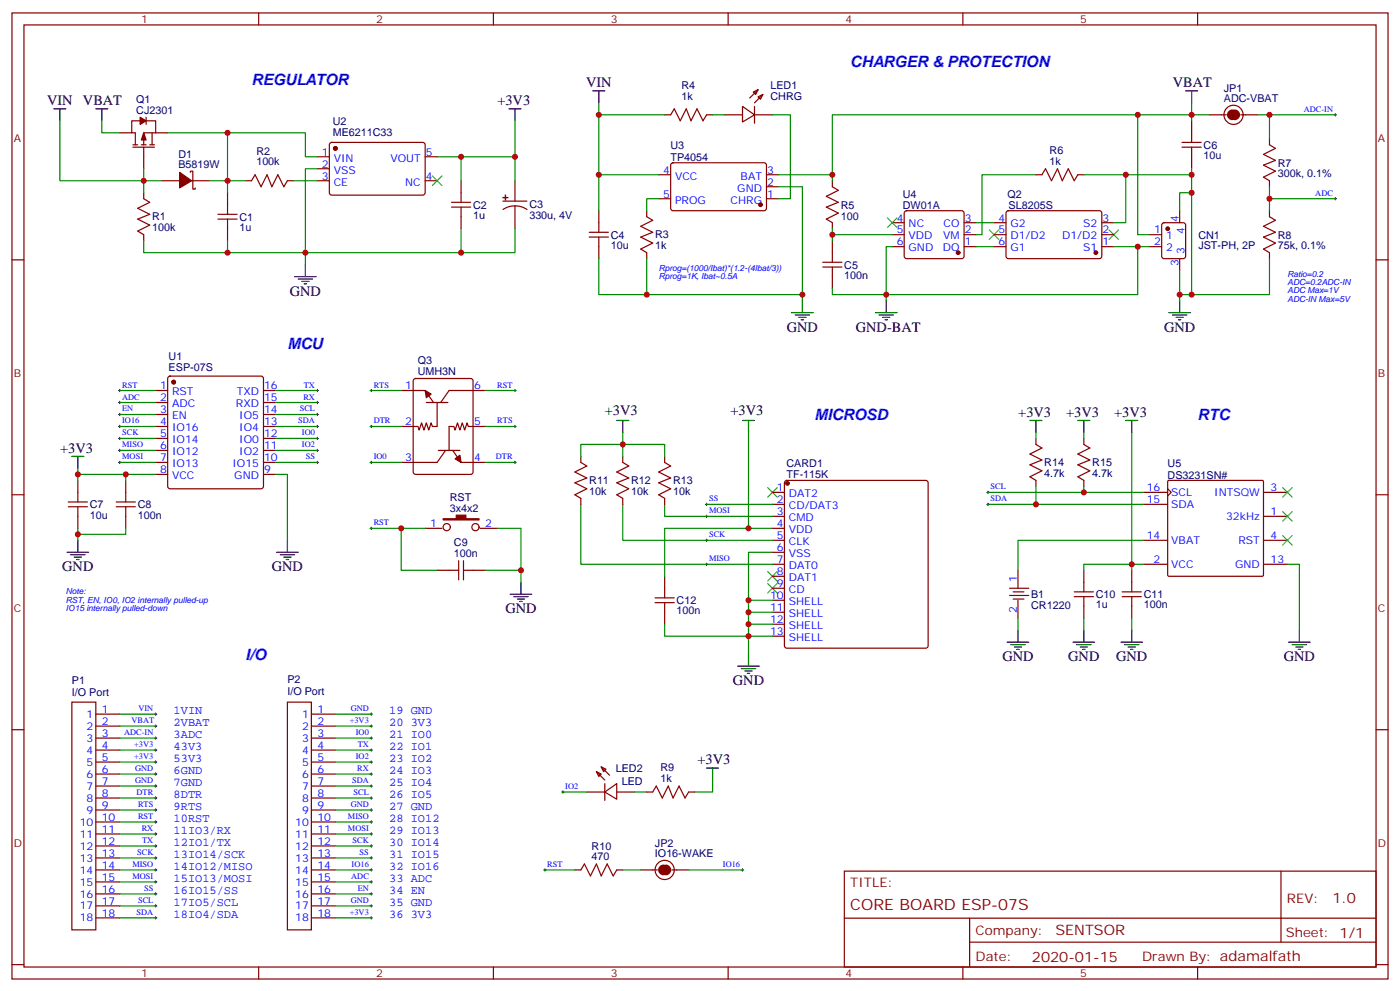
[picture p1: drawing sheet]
<svg xmlns="http://www.w3.org/2000/svg" width="412mm" height="292mm" viewBox="0 0 412 292" stroke-linecap="round" stroke-linejoin="round" font-family="sans-serif">
<g fill="none" stroke="#870000" stroke-width=".35">
<path d="M3.5 3.8h405.4v284.3h-405.4zM7.1 7.3h398.2v277.3h-398.2zM76.2 3.8v3.5M145.3 3.8v3.5M214.5 3.8v3.5M283.6 3.8v3.5M352.8 3.8v3.5M35.3 39.1h3.5M41.3 35.6h-2.5v3.5h1.1v3.5M43 35.6h2.9v3.5M43 34.5v2.1M44.8 39.1v3.5"/>
<path d="M45.9 39.1h-3.6v3.5M45.9 39.1h3.5M195.8 33.8h1.8l1-1.8 1.8 3.6 1.7-3.6 1.5 3.6 1.7-3.6 1.8 3.6 1-1.8h1.8M213.4 33.8h5.3M218.7 31.3l3.5 2.5-3.5 2.1zM221.9 27.1l1.4-.7-.7 1.4zM222.2 33.8h5.3M222.2 31.3v5M223.3 28.5l1.4-.7-.7 1.4zM223.3 26.4l-2.5 2.5M224.7 27.8l-2.5 2.5M351 35.6v6.3"/>
<path d="M356.3 33.8h4.9M365.5 33.8h4.9M39.2 43.3h6.3M39.2 42.6h1.4M41.6 42.6h1.4M42.3 43.3v6.4M42.3 56.7v1.8l1.8 1-3.5 1.8 3.5 1.8-3.5 1.4 3.5 1.8-3.5 1.7 1.7 1.1v1.7M44.1 42.6h1.4M47.6 53.2h5.3M56.1 50.7v-.3h.7v5.3h.7v-.4M56.4 53.2h5.3M67 56.7v6.4"/>
<path d="M72.3 53.2h1.8l1-1.8 1.8 3.6 1.8-3.6 1.4 3.6 1.7-3.6 1.8 3.6 1.1-1.8h1.7M93.5 46.1h3.5M93.5 49.7h3.5M93.5 53.2h3.5M97.2 42.1l.5-.2 27.1 .1 .4 .6v14.4l-.7 .4h-27.1l-.4-.7v-14.1zM125.2 46.1h3.6M125.2 53.2h3.6M133 59.5h5.6M135.8 53.2v6.3M148.2 59.2h7M151.7 53.2v6M194 58.5h3.6"/>
<path d="M194 51.4h3.6M197.8 48.1l.5-.2 27 .1 .5 .6-.1 13-.6 .4h-27.1l-.4-.7v-12.7zM225.8 58.5h3.5M225.8 51.4h3.5M225.8 55h3.5M245.2 53.2v1.8l1.7 1-3.5 1.8 3.5 1.7-3.5 1.5 3.5 1.7-3.5 1.8 1.8 1v1.8M305.2 51.4h1.7l1.1-1.7 1.7 3.5 1.8-3.5 1.4 3.5 1.8-3.5 1.7 3.5 1.1-1.8h1.8M348.2 43.3h5.6M348.2 41.9h5.6M351 43.3v6.4M373.9 40.9v1.7l1.8 1.1-3.5 1.7 3.5 1.8-3.5 1.4 3.5 1.8-3.5 1.7 1.7 1.1v1.8M3.5 76.5h3.6"/>
<path d="M64.2 64.5h5.6M64.2 63.1h5.6M67 64.5v6.3M133 61h5.6M135.8 61v6.3M151.7 60.6l1.8 .2 1.7 .9M151.7 60.6l-1.9 .2-1.6 .9M151.7 60.6v6.7M173.6 69.8h5.6M173.6 68.4h5.6M176.4 62v6.4M176.4 69.8v6.3"/>
<path d="M190.5 62v1.8l1.8 1-3.6 1.8 3.6 1.8-3.6 1.4 3.6 1.7-3.6 1.8 1.8 1.1v1.7M242.4 78.6h5.6M242.4 77.2h5.6M245.2 70.8v6.4M245.2 78.6v6.3M262.8 69.1h3.5M262.8 72.6h3.5M262.8 65.5h3.5M266.6 62.2l.5-.2h16.2l.5 .2 .2 .5v12.7l-.2 .5-.5 .2h-16.2l-.5-.2-.3-.5v-12.7zM284 69.1h3.5M284 72.6h3.5M284 65.5h3.5"/>
<path d="M292.8 69.1h3.5M292.8 72.6h3.5M292.8 65.5h3.5M296.6 62.2l.4-.2 27.1 .1 .5 .6-.1 13-.7 .4h-27l-.5-.7v-12.7zM324.6 69.1h3.5M324.6 72.6h3.5M324.6 65.5h3.5M338.7 69.1h3.5M338.7 72.6h3.5M342.4 65.8l.5-.3h5.6l.7 .5v9.4l-.4 .7h-5.9l-.7-.4v-9.4zM347.5 62v3.5M347.5 76.1v3.6"/>
<path d="M373.9 62v1.8l1.8 1-3.5 1.8 3.5 1.8-3.5 1.4 3.5 1.7-3.5 1.8 1.7 1.1v1.7M405.3 76.5h3.6M45.9 114.9h3.5M45.9 118.5h3.5M49.6 110.9l.5-.2h26.8l.5 .2 .2 .5v31.8l-.2 .5-.5 .2h-26.8l-.5-.3-.2-.4v-31.8zM77.6 114.9h3.5M77.6 118.5h3.5M118.2 114.9h7l2.5 3.6M121.9 111.6l.5-.2h16.2l.7 .4v27.1l-.4 .7h-16.5l-.6-.4-.1-27.1zM125.6 118.5h6.3M128.8 118.5v7h-1.4l-.4-1-.7 2.1-.7-2.1-.7 2.1-.7-2.1-.7 2.1-.4-1.1h-4.9M142.9 114.9h-10.6l-2.5 3.6"/>
<path d="M45.9 122h3.5M45.9 125.5h3.5M45.9 129h3.5M45.9 132.6h3.5M45.9 136.1h3.5M45.9 139.6h3.5M77.6 122h3.5M77.6 125.5h3.5M77.6 129h3.5M77.6 132.6h3.5M77.6 136.1h3.5M77.6 139.6h3.5"/>
<path d="M129.1 132.6h6.4M131.2 132.6l-2.4 3.5h-10.6M133.3 132.6l2.5 3.5h7.1M142.9 125.5h-5l-.3-1-.7 2.1-.7-2.1-.7 2.1-.7-2.1-.7 2.1-.4-1.1h-1.4v7.1M171.1 134.3v1.8l1.8 1.1-3.6 1.7 3.6 1.8-3.6 1.4 3.6 1.8-3.6 1.7 1.8 1.1v1.7M183.4 134.3v1.8l1.8 1.1-3.5 1.7 3.5 1.8-3.5 1.4 3.5 1.8-3.5 1.7 1.7 1.1v1.7M195.8 134.3v1.8l1.8 1.1-3.6 1.7 3.6 1.8-3.6 1.4 3.6 1.8-3.6 1.7 1.8 1.1v1.7M305.2 129v1.8l1.7 1.1-3.5 1.7 3.5 1.8-3.5 1.4 3.5 1.8-3.5 1.7 1.8 1.1v1.8M319.3 129v1.8l1.7 1.1-3.5 1.7 3.5 1.8-3.5 1.4 3.5 1.8-3.5 1.7 1.8 1.1v1.8M3.5 145.6h3.6M20.1 149.2h5.7M20.1 147.7h5.7"/>
<path d="M22.9 141.4v6.3M22.9 149.2v6.3M34.2 149.2h5.7M34.2 147.7h5.7M37 141.4v6.3M37 149.2v6.3M125.2 155.5h5M141.5 155.5h4.9M227.5 152h3.6M227.5 144.9h3.6M227.5 159h3.6M227.5 148.4h3.6"/>
<path d="M227.5 155.5h3.6M231.3 141.6l.5-.2h40.9l.5 .2 .2 .5v48l-.2 .5-.5 .2h-40.9l-.5-.3-.2-.4v-48zM336.9 144.9h7.1M336.9 159h7.1M336.9 148.4h7.1M344 143.9l1 1-1 1.1M344 141.6l.3-.2h27.7l.2 .3-.1 27.7-.3 .2h-27.7l-.1-.3zM372.2 152h7M372.2 144.9h7M372.2 159h7M405.3 145.6h3.6M128.8 167.9h6.3"/>
<path d="M135.1 165v5.7M136.5 165v5.7M136.5 167.9h6.4M193 177.4h5.6M193 176h5.6M195.8 169.6v6.4M195.8 177.4v6.3M227.5 173.1h3.6M227.5 166.1h3.6M227.5 162.6h3.6M227.5 169.6h3.6M227.5 176.7h3.6"/>
<path d="M297.4 173.1h5.6M297.4 175.3h5.6M298.4 174.2h3.2M298.4 176.3h3.2M299.9 167.9v5.2M299.9 176.7v5.3M316.4 174.2h5.7M316.4 175.6h5.7M319.3 167.9v6.3M319.3 175.6v6.4M330.6 174.2h5.6M330.6 175.6h5.6"/>
<path d="M333.4 167.9v6.3M333.4 175.6v6.4M336.9 166.1h7.1M372.2 166.1h7M227.5 180.2h3.6M227.5 183.7h3.6M227.5 187.3h3.6M3.5 214.8h3.6M21.2 206.7h7v67h-7zM28.2 210.2h7.1M28.2 213.7h7.1M28.2 217.2h7.1"/>
<path d="M84.7 206.7h7v67h-7zM91.7 210.2h7.1M91.7 213.7h7.1M91.7 217.2h7.1M405.3 214.8h3.6M28.2 220.8h7.1M28.2 224.3h7.1M28.2 227.8h7.1M28.2 231.4h7.1M28.2 234.9h7.1M28.2 238.4h7.1M91.7 220.8h7.1"/>
<path d="M91.7 224.3h7.1M91.7 227.8h7.1M91.7 231.4h7.1M91.7 234.9h7.1M91.7 238.4h7.1M172.9 233.1h5.3M175.7 227.1l1.4 .7-.7 .7zM175.7 227.1l2.5 2.5M177.1 225.7l1.4 .7-.7 .7zM177.1 225.7l2.5 2.5M178.2 233.1l3.5-2.5v4.6zM178.2 230.6v5"/>
<path d="M181.7 233.1h5.3M190.5 233.1h1.8l1-1.7 1.8 3.5 1.7-3.5 1.5 3.5 1.7-3.5 1.8 3.5 1-1.8h1.8M28.2 241.9h7.1M28.2 245.5h7.1M28.2 249h7.1M28.2 252.5h7.1M28.2 256h7.1M28.2 259.6h7.1M91.7 241.9h7.1M91.7 245.5h7.1M91.7 249h7.1M91.7 252.5h7.1"/>
<path d="M91.7 256h7.1M91.7 259.6h7.1M169.3 256h1.8l1.1-1.7 1.7 3.5 1.8-3.5 1.4 3.5 1.8-3.5 1.7 3.5 1.1-1.8h1.7M188.7 256h5M197.9 256h4.9M248.7 256.4h156.6v28.2h-156.6zM377.3 256.4v20.9M28.2 263.1h7.1M28.2 266.6h7.1M28.2 270.2h7.1M91.7 263.1h7.1M91.7 266.6h7.1"/>
<path d="M91.7 270.2h7.1M248.7 270.2h156.5M285.6 277.3h119.6M285.6 270.2v14.2M3.5 283.9h3.6M76.2 284.6v3.5M145.3 284.6v3.5M214.5 284.6v3.5M283.6 284.6v3.5M352.8 284.6v3.5M405.3 283.9h3.6"/>
<circle cx="363.4" cy="33.8" r="2.82"/>
<circle cx="131.6" cy="155.2" r="1.06"/>
<circle cx="140.1" cy="155.2" r="1.06"/>
<circle cx="195.8" cy="256" r="2.82"/>
</g>
<g fill="none" stroke="#000" stroke-width=".35">
<path d="M15.9 32h3.5M17.6 32v3.6M28.2 32h3.5M30 32v3.6M149.9 32h3.6M151.7 32v3.6M174.6 26.7h3.6M176.4 26.7v3.6M349.2 26.7h3.6M351 26.7v3.6M90 77.9v3.5M86.8 81.4h6.3"/>
<path d="M87.8 82.1h4.3M88.9 82.8h2.1M89.6 83.5h.7M233.2 92h6.3M234.2 92.7h4.3M235.3 93.4h2.1M236 94.1h.7M236.4 88.5v3.5M257.9 92h6.3M258.9 92.7h4.3M260 93.4h2.1M260.7 94.1h.7"/>
<path d="M261.1 88.5v3.5M344.3 92h6.4M345.4 92.7h4.2M346.4 93.4h2.1M347.1 94.1h.7M347.5 88.5v3.5M21.2 134.3h3.5M22.9 134.3v3.6M181.7 123.8h3.5M183.4 123.8v3.5M218.7 123.8h3.5M220.5 123.8v3.5"/>
<path d="M303.4 123.8h3.5M305.2 123.8v3.5M317.5 123.8h3.5M319.3 123.8v3.5M331.6 123.8h3.5M333.4 123.8v3.5M22.9 159v3.6M84.7 159v3.6M19.8 162.6h6.3M20.8 163.3h4.2M21.9 164h2.1M22.6 164.7h.7"/>
<path d="M81.5 162.6h6.3M82.5 163.3h4.3M83.6 164h2.1M84.3 164.7h.7M150.3 174.9h6.3M151.3 175.6h4.3M152.4 176.3h2.1M153.1 177h.7M153.5 171.4v3.5M217.3 196.1h6.4M218.4 196.8h4.2M219.4 197.5h2.1"/>
<path d="M220.1 198.2h.7M220.5 192.5v3.6M296.7 189h6.3M297.7 189.7h4.3M298.8 190.4h2.1M299.5 191.1h.7M299.9 185.5v3.5M316.1 189h6.3M317.1 189.7h4.3M318.2 190.4h2.1M318.9 191.1h.7M319.3 185.5v3.5"/>
<path d="M330.2 189h6.3M331.3 189.7h4.2M332.3 190.4h2.1M333 191.1h.7M333.4 185.5v3.5M379.6 189h6.3M380.6 189.7h4.3M381.7 190.4h2.1M382.4 191.1h.7M382.8 185.5v3.5M208.1 226.1h3.6M209.9 226.1v3.5"/>
</g>
<g fill="none" stroke="#008700" stroke-width=".35">
<path d="M17.6 35.6v17.6h30M30 35.6v3.5h5.3M49.4 39.1h40.6v7h3.5M67 39.1v14.1h-5.3M151.7 35.6v10.5M176.4 30.3v21.1M176.4 33.8h19.4M209.9 33.8h3.5M227.5 33.8h5.3v24.7h-3.5M335.1 33.8v35.3h3.6M351 30.3v3.5h-105.8v17.6M356.3 33.8h-5.3v1.8"/>
<path d="M370.4 33.8h3.5v7.1M373.9 33.8h19.4M42.3 49.7v7M72.3 53.2h-5.3v3.5M86.4 53.2h7.1M93.5 49.7h-3.5v28.2M128.8 46.1h7v7.1M135.8 46.1h15.9v7.1M194 58.5h-3.5v3.5M194 51.4h-17.6v10.6M229.3 55h7.1v31.7h-60v-10.6M229.3 51.4h15.9v1.8"/>
<path d="M305.2 51.4h-15.9v17.7h-1.8M319.3 51.4h12.3v14.1h-3.5M331.6 51.4h19.4v5.3M351 49.7v1.7M373.9 55v7M373.9 58.5h19.4M42.3 70.8v3.6h24.7v-3.6M135.8 67.3v7.1M151.7 67.3v7.1h-84.7M190.5 76.1v10.6M245.2 67.3v1.8h17.6M245.2 69.1v1.7"/>
<path d="M262.8 72.6h-1.7v14.1h-15.9v-1.8M287.5 65.5h5.3M287.5 72.6h5.3M328.1 72.6h7M338.7 72.6h-3.6v14.1h-74v1.8M347.5 62v-5.3h3.5v30h-3.5M347.5 79.7v8.8M373.9 76.1v10.6h-22.9M236.4 86.7v1.8M35.3 114.9h10.6M35.3 118.5h10.6M81.1 114.9h12.4"/>
<path d="M81.1 118.5h12.4M109.4 114.9h8.8M142.9 114.9h8.8M22.9 137.9v1.7M35.3 122h10.6M35.3 125.5h10.6M35.3 129h10.6M35.3 132.6h10.6M35.3 136.1h10.6M37 139.6v1.8M45.9 139.6h-23v1.8M81.1 139.6h3.6v19.4"/>
<path d="M81.1 122h12.4M81.1 125.5h12.4M81.1 129h12.4M81.1 132.6h12.4M81.1 136.1h12.4M109.4 125.5h8.8M109.4 136.1h8.8M142.9 125.5h8.8M142.9 136.1h8.8M171.1 134.3v-3.5h24.7v3.5M183.4 127.3v7M220.5 127.3v28.2h7"/>
<path d="M305.2 127.3v1.7M319.3 127.3v1.7M333.4 127.3v40.6M22.9 155.5v1.8h14.1v-1.8M22.9 157.3v1.7M109.4 155.5h15.8M118.2 155.5v12.4h10.6M146.4 155.5h7.1v12.4h-10.6M171.1 148.4v17.7h56.4M183.4 148.4v10.6h44.1M195.8 148.4v3.6h31.7M208.1 148.4h19.4"/>
<path d="M220.5 155.5h-24.7v14.1M291 144.9h45.9M291 148.4h45.9M305.2 143.2v5.2M319.3 143.2v1.7M336.9 159h-37v8.9M153.5 167.9v3.5M220.5 176.7h7M227.5 162.6h-7v29.9M336.9 166.1h-17.6v1.8M379.2 166.1h3.6v19.4M195.8 183.7v3.6h31.7"/>
<path d="M220.5 180.2h7M220.5 183.7h7M299.9 182v3.5M319.3 182v3.5M333.4 182v3.5M35.3 210.2h10.6M35.3 213.7h10.6M35.3 217.2h10.6M98.8 210.2h10.6M98.8 213.7h10.6M98.8 217.2h10.6M35.3 220.8h10.6"/>
<path d="M35.3 224.3h10.6M35.3 227.8h10.6M35.3 231.4h10.6M35.3 234.9h10.6M35.3 238.4h10.6M98.8 220.8h10.6M98.8 224.3h10.6M98.8 227.8h10.6M98.8 231.4h10.6M98.8 234.9h10.6M98.8 238.4h10.6M165.8 233.1h7.1"/>
<path d="M187 233.1h3.5M209.9 229.6v3.5h-5.3M35.3 241.9h10.6M35.3 245.5h10.6M35.3 249h10.6M35.3 252.5h10.6M35.3 256h10.6M35.3 259.6h10.6M98.8 241.9h10.6M98.8 245.5h10.6M98.8 249h10.6M98.8 252.5h10.6"/>
<path d="M98.8 256h10.6M98.8 259.6h10.6M160.5 256h8.8M183.4 256h5.3M202.8 256h15.9M35.3 263.1h10.6M35.3 266.6h10.6M35.3 270.2h10.6M98.8 263.1h10.6M98.8 266.6h10.6M98.8 270.2h10.6"/>
</g>
<g fill="none" stroke="#3c3" stroke-width=".35">
<path d="M127.4 51.8l2.8 2.8M130.2 51.8l-2.8 2.8M261.4 64.1l2.8 2.9M264.2 64.1l-2.8 2.9M291.4 67.7l2.8 2.8M294.2 67.7l-2.8 2.8M326.7 67.7l2.8 2.8M329.5 67.7l-2.8 2.8M226.1 143.5l2.9 2.8M229 143.5l-2.9 2.8M377.8 143.5l2.8 2.8M377.8 150.6l2.8 2.8"/>
<path d="M377.8 157.6l2.8 2.8M380.6 143.5l-2.8 2.8M380.6 150.6l-2.8 2.8M380.6 157.6l-2.8 2.8M226.1 168.2l2.9 2.8M226.1 171.7l2.9 2.9M229 168.2l-2.9 2.8M229 171.7l-2.9 2.9"/>
</g>
<g fill="#870000" stroke="#870000" stroke-width=".35">
<path d="M130.5 152.7h3.9v-1.1h2.8v1.1h3.9v.3h-10.6z"/>
<path d="M134.1 135l1.4-1 .3 2.1z"/>
<path d="M125.2 114.9l1.8 1.1-1.4 1.1z"/>
<path d="M148.2 58.1l1.4 .1z"/>
<path d="M148.9 57.4v1.4z"/>
<path d="M42.3 39.1l.7 2.1h-1.4z"/>
<path d="M41.3 34.5l1.7 1.1-1.7 1z"/>
<path d="M52.9 50.7l3.5 2.5-3.5 2.1z"/>
<circle cx="232" cy="142.3" r=".53"/>
<circle cx="51.2" cy="112.5" r=".53"/>
<circle cx="224" cy="60.3" r=".53"/>
<circle cx="344" cy="67.3" r=".53"/>
<circle cx="98.8" cy="43.7" r=".53"/>
<circle cx="282.2" cy="74.4" r=".53"/>
<circle cx="322.8" cy="74.4" r=".53"/>
</g>
<path d="M363 33.1a.71 .71 0 0 0-.7 .7 .71 .71 0 0 0 .7 .7M363.7 33.1a.71 .71 0 0 1 .7 .7 .71 .71 0 0 1-.7 .7M195.4 255.3a.71 .71 0 0 0-.7 .7 .71 .71 0 0 0 .7 .8M196.1 255.3a.71 .71 0 0 1 .7 .7 .71 .71 0 0 1-.7 .8" fill="none" stroke="#870000" stroke-width="1.8"/>
<g fill="none" stroke="#000" stroke-width=".29">
<path d="M393 33.8h.7M393.3 33.4v.7M393 58.5h.7M393.3 58.1v.7M34.9 114.9h.7M34.9 118.5h.7M35.3 114.6v.7M35.3 118.1v.7M93.1 114.9h.7M93.1 118.5h.7M93.5 114.6v.7M93.5 118.1v.7"/>
<path d="M109 114.9h.7M109.4 114.6v.7M151.3 114.9h.7M151.7 114.6v.7M34.9 122h.7M34.9 125.5h.7M34.9 129h.7M34.9 132.6h.7M34.9 136.1h.7M35.3 121.6v.7M35.3 125.2v.7M35.3 128.7v.7"/>
<path d="M35.3 132.2v.7M35.3 135.7v.8M93.1 122h.7M93.1 125.5h.7M93.1 129h.7M93.1 132.6h.7M93.1 136.1h.7M93.5 121.6v.7M93.5 125.2v.7M93.5 128.7v.7M93.5 132.2v.7M93.5 135.7v.8"/>
<path d="M109 125.5h.7M109 136.1h.7M109.4 125.2v.7M109.4 135.7v.8M151.3 125.5h.7M151.3 136.1h.7M151.7 125.2v.7M151.7 135.7v.8M109 155.5h.7M109.4 155.2v.7M207.8 148.4h.7M207.8 152h.7"/>
<path d="M207.8 159h.7M208.1 148.1v.7M208.1 151.6v.7M208.1 158.7v.7M290.7 144.9h.7M290.7 148.4h.7M291 144.6v.7M291 148.1v.7M207.8 166.1h.7M208.1 165.7v.7M45.5 217.2h.7M45.5 213.7h.7"/>
<path d="M45.5 210.2h.7M45.9 209.8v.7M45.9 213.4v.7M45.9 216.9v.7M109 217.2h.7M109 213.7h.7M109 210.2h.7M109.4 209.8v.7M109.4 213.4v.7M109.4 216.9v.7M45.5 238.4h.7M45.5 234.9h.7"/>
<path d="M45.5 231.4h.7M45.5 227.8h.7M45.5 224.3h.7M45.5 220.8h.7M45.9 220.4v.7M45.9 223.9v.7M45.9 227.5v.7M45.9 231v.7M45.9 234.5v.7M45.9 238.1v.7M109 238.4h.7M109 234.9h.7"/>
<path d="M109 231.4h.7M109 227.8h.7M109 224.3h.7M109 220.8h.7M109.4 220.4v.7M109.4 223.9v.7M109.4 227.5v.7M109.4 231v.7M109.4 234.5v.7M109.4 238.1v.7M165.5 233.1h.7M165.8 232.8v.7"/>
<path d="M45.5 256h.7M45.5 259.6h.7M45.5 252.5h.7M45.5 249h.7M45.5 245.5h.7M45.5 241.9h.7M45.9 241.6v.7M45.9 245.1v.7M45.9 248.6v.7M45.9 252.2v.7M45.9 255.7v.7M45.9 259.2v.7"/>
<path d="M109 256h.7M109 259.6h.7M109 252.5h.7M109 249h.7M109 245.5h.7M109 241.9h.7M109.4 241.6v.7M109.4 245.1v.7M109.4 248.6v.7M109.4 252.2v.7M109.4 255.7v.7M109.4 259.2v.7"/>
<path d="M160.2 256h.7M160.5 255.7v.7M218.4 256h.7M218.7 255.7v.7M45.5 270.2h.7M45.5 266.6h.7M45.5 263.1h.7M45.9 262.7v.8M45.9 266.3v.7M45.9 269.8v.7M109 270.2h.7M109 266.6h.7"/>
<path d="M109 263.1h.7M109.4 262.7v.8M109.4 266.3v.7M109.4 269.8v.7"/>
</g>
<g fill="#c00">
<circle cx="37" cy="139.6" r=".88"/>
<circle cx="335.1" cy="33.8" r=".88"/>
<circle cx="351" cy="56.7" r=".88"/>
<circle cx="153.5" cy="167.9" r=".88"/>
<circle cx="118.2" cy="155.5" r=".88"/>
<circle cx="373.9" cy="33.8" r=".88"/>
<circle cx="351" cy="86.7" r=".88"/>
<circle cx="245.2" cy="51.4" r=".88"/>
<circle cx="236.4" cy="86.7" r=".88"/>
<circle cx="245.2" cy="69.1" r=".88"/>
<circle cx="22.9" cy="157.3" r=".88"/>
<circle cx="176.4" cy="33.8" r=".88"/>
<circle cx="190.5" cy="86.7" r=".88"/>
<circle cx="176.4" cy="51.4" r=".88"/>
<circle cx="67" cy="53.2" r=".88"/>
<circle cx="67" cy="39.1" r=".88"/>
<circle cx="220.5" cy="187.3" r=".88"/>
<circle cx="220.5" cy="183.7" r=".88"/>
<circle cx="220.5" cy="180.2" r=".88"/>
<circle cx="220.5" cy="176.7" r=".88"/>
<circle cx="333.4" cy="166.1" r=".88"/>
<circle cx="305.2" cy="148.4" r=".88"/>
<circle cx="319.3" cy="144.9" r=".88"/>
<circle cx="67" cy="74.4" r=".88"/>
<circle cx="90" cy="74.4" r=".88"/>
<circle cx="135.8" cy="46.1" r=".88"/>
<circle cx="151.7" cy="46.1" r=".88"/>
<circle cx="135.8" cy="74.4" r=".88"/>
<circle cx="42.3" cy="53.2" r=".88"/>
<circle cx="22.9" cy="139.6" r=".88"/>
<circle cx="261.1" cy="86.7" r=".88"/>
<circle cx="347.5" cy="86.7" r=".88"/>
<circle cx="373.9" cy="58.5" r=".88"/>
<circle cx="183.4" cy="130.8" r=".88"/>
<circle cx="220.5" cy="155.5" r=".88"/>
<circle cx="335.1" cy="72.6" r=".88"/>
<circle cx="351" cy="33.8" r=".88"/>
<circle cx="331.6" cy="51.4" r=".88"/>
<circle cx="351" cy="51.4" r=".88"/>
</g>
<g font-size="4.6" fill="#00f">
<text x="250.5" y="19.7">CHARGER &amp; PROTECTION</text>
<text x="74.1" y="25">REGULATOR</text>
<text x="84.7" y="102.6">MCU</text>
<text x="239.9" y="123.8">MICROSD</text>
<text x="352.8" y="123.8">RTC</text>
<text x="72.3" y="194.3">I/O</text>
</g>
<text font-size="4.6" fill="#800" x="250.5" y="267.9">CORE BOARD ESP-07S</text>
<g font-size="4.2">
<text x="172.6" y="25.7">VIN</text>
<text x="345.5" y="25.7">VBAT</text>
<text x="13.9" y="31">VIN</text>
<text x="24.4" y="31">VBAT</text>
<text x="146.5" y="31">+3V3</text>
<text x="85.4" y="87.1">GND</text>
<text x="231.8" y="97.6">GND</text>
<text x="252.1" y="97.7">GND-BAT</text>
<text x="342.9" y="97.6">GND</text>
<text x="178.2" y="122.2">+3V3</text>
<text x="215.2" y="122.2">+3V3</text>
<text x="300" y="122.7">+3V3</text>
<text x="314.1" y="122.7">+3V3</text>
<text x="328.2" y="122.7">+3V3</text>
<text x="17.7" y="133.3">+3V3</text>
<text x="18.3" y="168.2">GND</text>
<text x="80.1" y="168.2">GND</text>
<text x="148.9" y="180.6">GND</text>
<text x="295.3" y="194.7">GND</text>
<text x="314.7" y="194.7">GND</text>
<text x="328.8" y="194.7">GND</text>
<text x="378.2" y="194.7">GND</text>
<text x="215.9" y="201.7">GND</text>
<text x="205.4" y="225">+3V3</text>
</g>
<g font-size="4.2" fill="#800">
<text x="392.5" y="265.7">1.0</text>
<text x="310.9" y="275.2">SENTSOR</text>
<text x="304" y="283">2020-01-15</text>
</g>
<g font-size="3.9" fill="#800">
<text x="250.5" y="261">TITLE:</text>
<text x="379.1" y="265.7">REV:</text>
<text x="287.4" y="275.2">Company:</text>
<text x="378.7" y="275.8">Sheet: 1/1</text>
<text x="287.4" y="282.9">Date:</text>
<text x="336.4" y="282.9">Drawn By: adamalfath</text>
</g>
<g font-size="3.5" fill="#00f">
<text x="51.2" y="210.2">1VIN</text>
<text x="51.2" y="213.7">2VBAT</text>
<text x="114.7" y="210.2">19 GND</text>
<text x="114.7" y="213.7">20 3V3</text>
<text x="51.2" y="217.2">3ADC</text>
<text x="51.2" y="220.8">43V3</text>
<text x="114.7" y="217.2">21 IO0</text>
<text x="114.7" y="220.8">22 IO1</text>
<text x="51.2" y="224.3">53V3</text>
<text x="51.2" y="227.8">6GND</text>
<text x="114.7" y="224.3">23 IO2</text>
<text x="114.7" y="227.8">24 IO3</text>
<text x="51.2" y="231.4">7GND</text>
<text x="114.7" y="231.4">25 IO4</text>
<text x="51.2" y="234.9">8DTR</text>
<text x="51.2" y="238.4">9RTS</text>
<text x="114.7" y="234.9">26 IO5</text>
<text x="114.7" y="238.4">27 GND</text>
<text x="51.2" y="241.9">10RST</text>
<text x="51.2" y="245.5">11IO3/RX</text>
<text x="114.7" y="241.9">28 IO12</text>
<text x="114.7" y="245.5">29 IO13</text>
<text x="51.2" y="249">12IO1/TX</text>
<text x="114.7" y="249">30 IO14</text>
<text x="51.2" y="252.5">13IO14/SCK</text>
<text x="51.2" y="256">14IO12/MISO</text>
<text x="114.7" y="252.5">31 IO15</text>
<text x="114.7" y="256">32 IO16</text>
<text x="51.2" y="259.6">15IO13/MOSI</text>
<text x="51.2" y="263.1">16IO15/SS</text>
<text x="114.7" y="259.6">33 ADC</text>
<text x="114.7" y="263.1">34 EN</text>
<text x="51.2" y="266.6">17IO5/SCL</text>
<text x="114.7" y="266.6">35 GND</text>
<text x="51.2" y="270.2">18IO4/SDA</text>
<text x="114.7" y="270.2">36 3V3</text>
</g>
<g font-size="3.2" fill="#800">
<text x="41.6" y="6.8">1</text>
<text x="110.8" y="6.8">2</text>
<text x="179.9" y="6.8">3</text>
<text x="249.1" y="6.8">4</text>
<text x="318.2" y="6.8">5</text>
<text x="4.1" y="41.9">A</text>
<text x="405.9" y="41.9">A</text>
<text x="4.1" y="111.1">B</text>
<text x="405.9" y="111.1">B</text>
<text x="4.1" y="180.2">C</text>
<text x="405.9" y="180.2">C</text>
<text x="4.1" y="249.3">D</text>
<text x="405.9" y="249.3">D</text>
<text x="41.6" y="287.6">1</text>
<text x="110.8" y="287.6">2</text>
<text x="179.9" y="287.6">3</text>
<text x="249.1" y="287.6">4</text>
<text x="318.2" y="287.6">5</text>
</g>
<g font-size="3.2" fill="#000080">
<text x="200.7" y="29.4">1k</text>
<text x="200.7" y="26.2">R4</text>
<text x="227" y="29.4">CHRG</text>
<text x="227" y="26.2">LED1</text>
<text x="360.5" y="29.9">ADC-VBAT</text>
<text x="360.5" y="27">JP1</text>
<text x="40.1" y="33.4">CJ2301</text>
<text x="40.1" y="30.2">Q1</text>
<text x="98" y="39.9">ME6211C33</text>
<text x="98" y="36.7">U2</text>
<text x="52.6" y="46.4">D1</text>
<text x="75.5" y="45.5">R2</text>
<text x="197.5" y="43.8">U3</text>
<text x="197.5" y="47.3">TP4054</text>
<text x="309.2" y="45.4">R6</text>
<text x="354.5" y="46.9">10u</text>
<text x="354.5" y="43.8">C6</text>
<text x="52.6" y="49.3">B5819W</text>
<text x="75.5" y="48.7">100k</text>
<text x="309.2" y="48.6">1k</text>
<text x="376.4" y="52.2">300k, 0.1%</text>
<text x="376.4" y="49.1">R7</text>
<text x="266" y="58.3">U4</text>
<text x="296.8" y="58.2">Q2</text>
<text x="44.8" y="64.8">R1</text>
<text x="70.6" y="65">C1</text>
<text x="139.3" y="64.4">1u</text>
<text x="139.3" y="61.4">C2</text>
<text x="155.9" y="64.5">330u, 4V</text>
<text x="155.9" y="61.3">C3</text>
<text x="247.6" y="64.6">100</text>
<text x="247.7" y="61.4">R5</text>
<text x="266" y="61.4">DW01A</text>
<text x="297.1" y="61.4">SL8205S</text>
<text x="44.8" y="68">100k</text>
<text x="70.6" y="67.9">1u</text>
<text x="179.9" y="70.3">C4</text>
<text x="193" y="70.1">R3</text>
<text x="353" y="70.3">CN1</text>
<text x="376.4" y="70.3">R8</text>
<text x="179.9" y="73.2">10u</text>
<text x="193" y="73.3">1k</text>
<text x="353" y="73.2">JST-PH, 2P</text>
<text x="376.4" y="73.4">75k, 0.1%</text>
<text x="248.7" y="82">100n</text>
<text x="248.7" y="79.1">C5</text>
<text x="49.7" y="105.9">U1</text>
<text x="123" y="107.3">Q3</text>
<text x="49.7" y="109.1">ESP-07S</text>
<text x="123" y="110.4">UMH3N</text>
<text x="231.7" y="137.6">CARD1</text>
<text x="307.6" y="137.2">R14</text>
<text x="321.7" y="137.2">R15</text>
<text x="344" y="137.3">U5</text>
<text x="173.6" y="142.5">R11</text>
<text x="185.9" y="142.5">R12</text>
<text x="198.3" y="142.5">R13</text>
<text x="231.7" y="140.8">TF-115K</text>
<text x="307.6" y="140.5">4.7k</text>
<text x="321.7" y="140.5">4.7k</text>
<text x="344" y="140.9">DS3231SN#</text>
<text x="26.5" y="149.5">C7</text>
<text x="40.6" y="149.5">C8</text>
<text x="132.5" y="147.4">RST</text>
<text x="173.6" y="145.6">10k</text>
<text x="185.9" y="145.6">10k</text>
<text x="198.3" y="145.6">10k</text>
<text x="26.5" y="152.7">10u</text>
<text x="40.6" y="152.7">100n</text>
<text x="132.5" y="150.6">3x4x2</text>
<text x="133.7" y="160.8">C9</text>
<text x="133.7" y="164">100n</text>
<text x="199.3" y="177.8">C12</text>
<text x="303.7" y="179.2">CR1220</text>
<text x="303.7" y="176.1">B1</text>
<text x="322.8" y="179">1u</text>
<text x="322.8" y="176.1">C10</text>
<text x="336.9" y="179">100n</text>
<text x="336.9" y="176.1">C11</text>
<text x="199.3" y="180.8">100n</text>
<text x="21.2" y="201.2">P1</text>
<text x="84.7" y="201.2">P2</text>
<text x="21.2" y="204.7">I/O Port</text>
<text x="84.7" y="204.7">I/O Port</text>
<text x="181.4" y="227.2">LED2</text>
<text x="194.5" y="227.1">R9</text>
<text x="183.2" y="231.1">LED</text>
<text x="194.5" y="230.3">1k</text>
<text x="174.3" y="250.1">R10</text>
<text x="192.9" y="249.2">JP2</text>
<text x="174.3" y="253.2">470</text>
<text x="192.9" y="252.2">IO16-WAKE</text>
</g>
<g font-size="3.2" fill="#00f">
<text x="94.8" y="45.8">1</text>
<text x="98.3" y="47.6">VIN</text>
<text x="115" y="47.6">VOUT</text>
<text x="125.4" y="45.8">5</text>
<text x="94.8" y="49.3">2</text>
<text x="94.8" y="52.8">3</text>
<text x="98.3" y="51.1">VSS</text>
<text x="125.4" y="52.8">4</text>
<text x="195.4" y="51.1">4</text>
<text x="198.9" y="52.8">VCC</text>
<text x="218.2" y="52.8">BAT</text>
<text x="226" y="51.1">3</text>
<text x="98.3" y="54.6">CE</text>
<text x="119.3" y="54.6">NC</text>
<text x="195.4" y="58.1">5</text>
<text x="198.9" y="59.9">PROG</text>
<text x="215.2" y="59.9">CHRG</text>
<text x="217.2" y="56.4">GND</text>
<text x="226" y="54.6">2</text>
<text x="226" y="58.1">1</text>
<text x="264.2" y="65.2">4</text>
<text x="284.2" y="65.2">3</text>
<text x="294.1" y="65.2">4</text>
<text x="324.7" y="65.2">3</text>
<text x="347.1" y="65.4" transform="rotate(-90 347.1 65.4)">4</text>
<text x="264.2" y="68.7">5</text>
<text x="267.7" y="67">NC</text>
<text x="267.7" y="70.5">VDD</text>
<text x="277.8" y="70.5">VM</text>
<text x="278" y="67">CO</text>
<text x="284.2" y="68.7">2</text>
<text x="294.1" y="68.7">5</text>
<text x="297.6" y="67">G2</text>
<text x="297.6" y="70.5">D1/D2</text>
<text x="312.9" y="70.5">D1/D2</text>
<text x="319.1" y="67">S2</text>
<text x="324.7" y="68.7">2</text>
<text x="340" y="68.7">1</text>
<text x="343.5" y="70.5">1</text>
<text x="348.9" y="68.9" transform="rotate(-90 348.9 68.9)">4</text>
<text x="264.2" y="72.2">6</text>
<text x="267.7" y="74">GND</text>
<text x="277.7" y="74">DO</text>
<text x="284.2" y="72.2">1</text>
<text x="294.1" y="72.2">6</text>
<text x="297.6" y="74">G1</text>
<text x="319.1" y="74">S1</text>
<text x="324.7" y="72.2">1</text>
<text x="340" y="72.2">2</text>
<text x="343.5" y="74">2</text>
<text x="348.9" y="74.8" transform="rotate(-90 348.9 74.8)">3</text>
<text x="347.1" y="78.3" transform="rotate(-90 347.1 78.3)">3</text>
<text x="47.2" y="114.6">1</text>
<text x="47.2" y="118.1">2</text>
<text x="50.7" y="116.3">RST</text>
<text x="50.7" y="119.9">ADC</text>
<text x="69.5" y="119.9">RXD</text>
<text x="69.7" y="116.3">TXD</text>
<text x="77.8" y="118.1">15</text>
<text x="77.8" y="114.6">16</text>
<text x="119.3" y="114.6">1</text>
<text x="139.7" y="114.6">6</text>
<text x="47.2" y="121.6">3</text>
<text x="47.2" y="125.2">4</text>
<text x="50.7" y="123.4">EN</text>
<text x="70.5" y="123.4">IO5</text>
<text x="77.8" y="125.2">13</text>
<text x="77.8" y="121.6">14</text>
<text x="119.3" y="125.2">2</text>
<text x="139.7" y="125.2">5</text>
<text x="47.2" y="128.7">5</text>
<text x="50.7" y="126.9">IO16</text>
<text x="50.7" y="130.5">IO14</text>
<text x="70.5" y="130.5">IO0</text>
<text x="70.5" y="126.9">IO4</text>
<text x="77.8" y="128.7">12</text>
<text x="47.2" y="132.2">6</text>
<text x="47.2" y="135.7">7</text>
<text x="50.7" y="134">IO12</text>
<text x="50.7" y="137.5">IO13</text>
<text x="68.4" y="137.5">IO15</text>
<text x="70.5" y="134">IO2</text>
<text x="77.8" y="135.7">10</text>
<text x="77.8" y="132.2">11</text>
<text x="119.3" y="135.7">3</text>
<text x="139.7" y="135.7">4</text>
<text x="47.2" y="139.3">8</text>
<text x="50.7" y="141">VCC</text>
<text x="69" y="141">GND</text>
<text x="77.8" y="139.3">9</text>
<text x="228.9" y="144.6">1</text>
<text x="228.9" y="148.1">2</text>
<text x="232.4" y="146.3">DAT2</text>
<text x="232.4" y="149.9">CD/DAT3</text>
<text x="337.8" y="148.1">15</text>
<text x="337.8" y="144.6">16</text>
<text x="345" y="149.5">SDA</text>
<text x="345" y="146">SCL</text>
<text x="357.7" y="146">INTSQW</text>
<text x="374.3" y="144.6">3</text>
<text x="126.7" y="155.2">1</text>
<text x="142.9" y="155.2">2</text>
<text x="228.9" y="151.6">3</text>
<text x="228.9" y="155.2">4</text>
<text x="232.4" y="153.4">CMD</text>
<text x="361.2" y="153">32kHz</text>
<text x="374.3" y="151.6">1</text>
<text x="228.9" y="158.7">5</text>
<text x="232.4" y="156.9">VDD</text>
<text x="232.4" y="160.4">CLK</text>
<text x="337.8" y="158.7">14</text>
<text x="345" y="160.1">VBAT</text>
<text x="364.8" y="160.1">RST</text>
<text x="374.3" y="158.7">4</text>
<text x="228.9" y="162.2">6</text>
<text x="228.9" y="165.7">7</text>
<text x="232.4" y="164">VSS</text>
<text x="232.4" y="167.5">DAT0</text>
<text x="339.8" y="165.7">2</text>
<text x="345" y="167.1">VCC</text>
<text x="363.8" y="167.1">GND</text>
<text x="374.3" y="165.7">13</text>
<text x="228.9" y="169.3">8</text>
<text x="228.9" y="172.8">9</text>
<text x="232.4" y="171">DAT1</text>
<text x="299.5" y="171.4" transform="rotate(-90 299.5 171.4)">1</text>
<text x="226.9" y="176.3">10</text>
<text x="226.9" y="179.8">11</text>
<text x="232.4" y="174.6">CD</text>
<text x="232.4" y="178.1">SHELL</text>
<text x="226.9" y="183.4">12</text>
<text x="232.4" y="181.6">SHELL</text>
<text x="232.4" y="185.1">SHELL</text>
<text x="299.5" y="180.5" transform="rotate(-90 299.5 180.5)">2</text>
<text x="226.9" y="186.9">13</text>
<text x="232.4" y="188.7">SHELL</text>
<text x="30" y="209.8">1</text>
<text x="93.5" y="209.8">1</text>
<text x="25.5" y="211.2">1</text>
<text x="25.5" y="214.8">2</text>
<text x="30" y="213.4">2</text>
<text x="89" y="211.2">1</text>
<text x="89" y="214.8">2</text>
<text x="93.5" y="213.4">2</text>
<text x="25.5" y="218.3">3</text>
<text x="25.5" y="221.8">4</text>
<text x="30" y="216.9">3</text>
<text x="30" y="220.4">4</text>
<text x="89" y="218.3">3</text>
<text x="89" y="221.8">4</text>
<text x="93.5" y="216.9">3</text>
<text x="93.5" y="220.4">4</text>
<text x="25.5" y="225.4">5</text>
<text x="30" y="223.9">5</text>
<text x="30" y="227.5">6</text>
<text x="89" y="225.4">5</text>
<text x="93.5" y="223.9">5</text>
<text x="93.5" y="227.5">6</text>
<text x="25.5" y="228.9">6</text>
<text x="25.5" y="232.4">7</text>
<text x="30" y="231">7</text>
<text x="89" y="228.9">6</text>
<text x="89" y="232.4">7</text>
<text x="93.5" y="231">7</text>
<text x="25.5" y="235.9">8</text>
<text x="25.5" y="239.5">9</text>
<text x="30" y="234.5">8</text>
<text x="30" y="238.1">9</text>
<text x="89" y="235.9">8</text>
<text x="89" y="239.5">9</text>
<text x="93.5" y="234.5">8</text>
<text x="93.5" y="238.1">9</text>
<text x="23.5" y="243">10</text>
<text x="30" y="241.6">10</text>
<text x="30" y="245.1">11</text>
<text x="87" y="243">10</text>
<text x="93.5" y="241.6">10</text>
<text x="93.5" y="245.1">11</text>
<text x="23.5" y="246.5">11</text>
<text x="23.5" y="250">12</text>
<text x="30" y="248.6">12</text>
<text x="87" y="246.5">11</text>
<text x="87" y="250">12</text>
<text x="93.5" y="248.6">12</text>
<text x="23.5" y="253.6">13</text>
<text x="23.5" y="257.1">14</text>
<text x="30" y="252.2">13</text>
<text x="30" y="255.7">14</text>
<text x="87" y="253.6">13</text>
<text x="87" y="257.1">14</text>
<text x="93.5" y="252.2">13</text>
<text x="93.5" y="255.7">14</text>
<text x="23.5" y="260.6">15</text>
<text x="30" y="259.2">15</text>
<text x="30" y="262.7">16</text>
<text x="87" y="260.6">15</text>
<text x="93.5" y="259.2">15</text>
<text x="93.5" y="262.7">16</text>
<text x="23.5" y="264.2">16</text>
<text x="23.5" y="267.7">17</text>
<text x="30" y="266.3">17</text>
<text x="30" y="269.8">18</text>
<text x="87" y="264.2">16</text>
<text x="87" y="267.7">17</text>
<text x="93.5" y="266.3">17</text>
<text x="93.5" y="269.8">18</text>
<text x="23.5" y="271.2">18</text>
<text x="87" y="271.2">18</text>
</g>
<g font-size="2.5" fill="#00f">
<text x="384" y="32.9">ADC-IN</text>
<text x="387.4" y="57.6">ADC</text>
<text x="194" y="79.7">Rprog=(1000/Ibat)*(1.2-(4Ibat/3))</text>
<text x="194" y="82.1">Rprog=1K, Ibat~0.5A</text>
<text x="379.2" y="81.4">Ratio=0.2</text>
<text x="379.2" y="83.9">ADC=0.2ADC-IN</text>
<text x="379.2" y="86.4">ADC Max=1V</text>
<text x="379.2" y="88.8">ADC-IN Max=5V</text>
<text x="36" y="114.1">RST</text>
<text x="36" y="117.6">ADC</text>
<text x="89.4" y="117.6">RX</text>
<text x="89.5" y="114.1">TX</text>
<text x="110.1" y="114.1">RTS</text>
<text x="146.5" y="114.1">RST</text>
<text x="36" y="124.6">IO16</text>
<text x="36" y="121.1">EN</text>
<text x="87.9" y="124.6">SDA</text>
<text x="88.3" y="121.1">SCL</text>
<text x="110.1" y="124.6">DTR</text>
<text x="146.5" y="124.6">RTS</text>
<text x="36" y="128.2">SCK</text>
<text x="36" y="131.7">MISO</text>
<text x="88.9" y="131.7">IO2</text>
<text x="88.9" y="128.2">IO0</text>
<text x="36" y="135.2">MOSI</text>
<text x="90.1" y="135.2">SS</text>
<text x="110.1" y="135.2">IO0</text>
<text x="146.1" y="135.2">DTR</text>
<text x="208.9" y="147.6">SS</text>
<text x="291.8" y="144">SCL</text>
<text x="291.8" y="147.6">SDA</text>
<text x="110.1" y="154.6">RST</text>
<text x="208.9" y="151.1">MOSI</text>
<text x="208.9" y="158.2">SCK</text>
<text x="208.9" y="165.2">MISO</text>
<text x="19.4" y="174.9">Note:</text>
<text x="19.4" y="177.4">RST, EN, IO0, IO2 internally pulled-up</text>
<text x="19.4" y="179.8">IO15 internally pulled-down</text>
<text x="40.8" y="209.3">VIN</text>
<text x="103.3" y="209.3">GND</text>
<text x="38.8" y="212.8">VBAT</text>
<text x="103" y="212.8">+3V3</text>
<text x="36.6" y="216.4">ADC-IN</text>
<text x="39.5" y="219.9">+3V3</text>
<text x="104.8" y="216.4">IO0</text>
<text x="105.4" y="219.9">TX</text>
<text x="39.5" y="223.4">+3V3</text>
<text x="39.8" y="226.9">GND</text>
<text x="104.8" y="223.4">IO2</text>
<text x="105.2" y="226.9">RX</text>
<text x="39.8" y="230.5">GND</text>
<text x="103.7" y="230.5">SDA</text>
<text x="166.5" y="232.2">IO2</text>
<text x="40.2" y="234">DTR</text>
<text x="40.7" y="237.5">RTS</text>
<text x="103.3" y="237.5">GND</text>
<text x="104.2" y="234">SCL</text>
<text x="40.7" y="241.1">RST</text>
<text x="41.7" y="244.6">RX</text>
<text x="102.5" y="241.1">MISO</text>
<text x="102.5" y="244.6">MOSI</text>
<text x="40.4" y="251.6">SCK</text>
<text x="41.9" y="248.1">TX</text>
<text x="103.9" y="248.1">SCK</text>
<text x="105.9" y="251.6">SS</text>
<text x="39" y="255.2">MISO</text>
<text x="103.6" y="255.2">IO16</text>
<text x="161.2" y="255.2">RST</text>
<text x="212.9" y="255.2">IO16</text>
<text x="39" y="258.7">MOSI</text>
<text x="42.4" y="262.2">SS</text>
<text x="103.5" y="258.7">ADC</text>
<text x="105.4" y="262.2">EN</text>
<text x="40.2" y="269.3">SDA</text>
<text x="40.7" y="265.8">SCL</text>
<text x="103" y="269.3">+3V3</text>
<text x="103.3" y="265.8">GND</text>
</g>
</svg>
